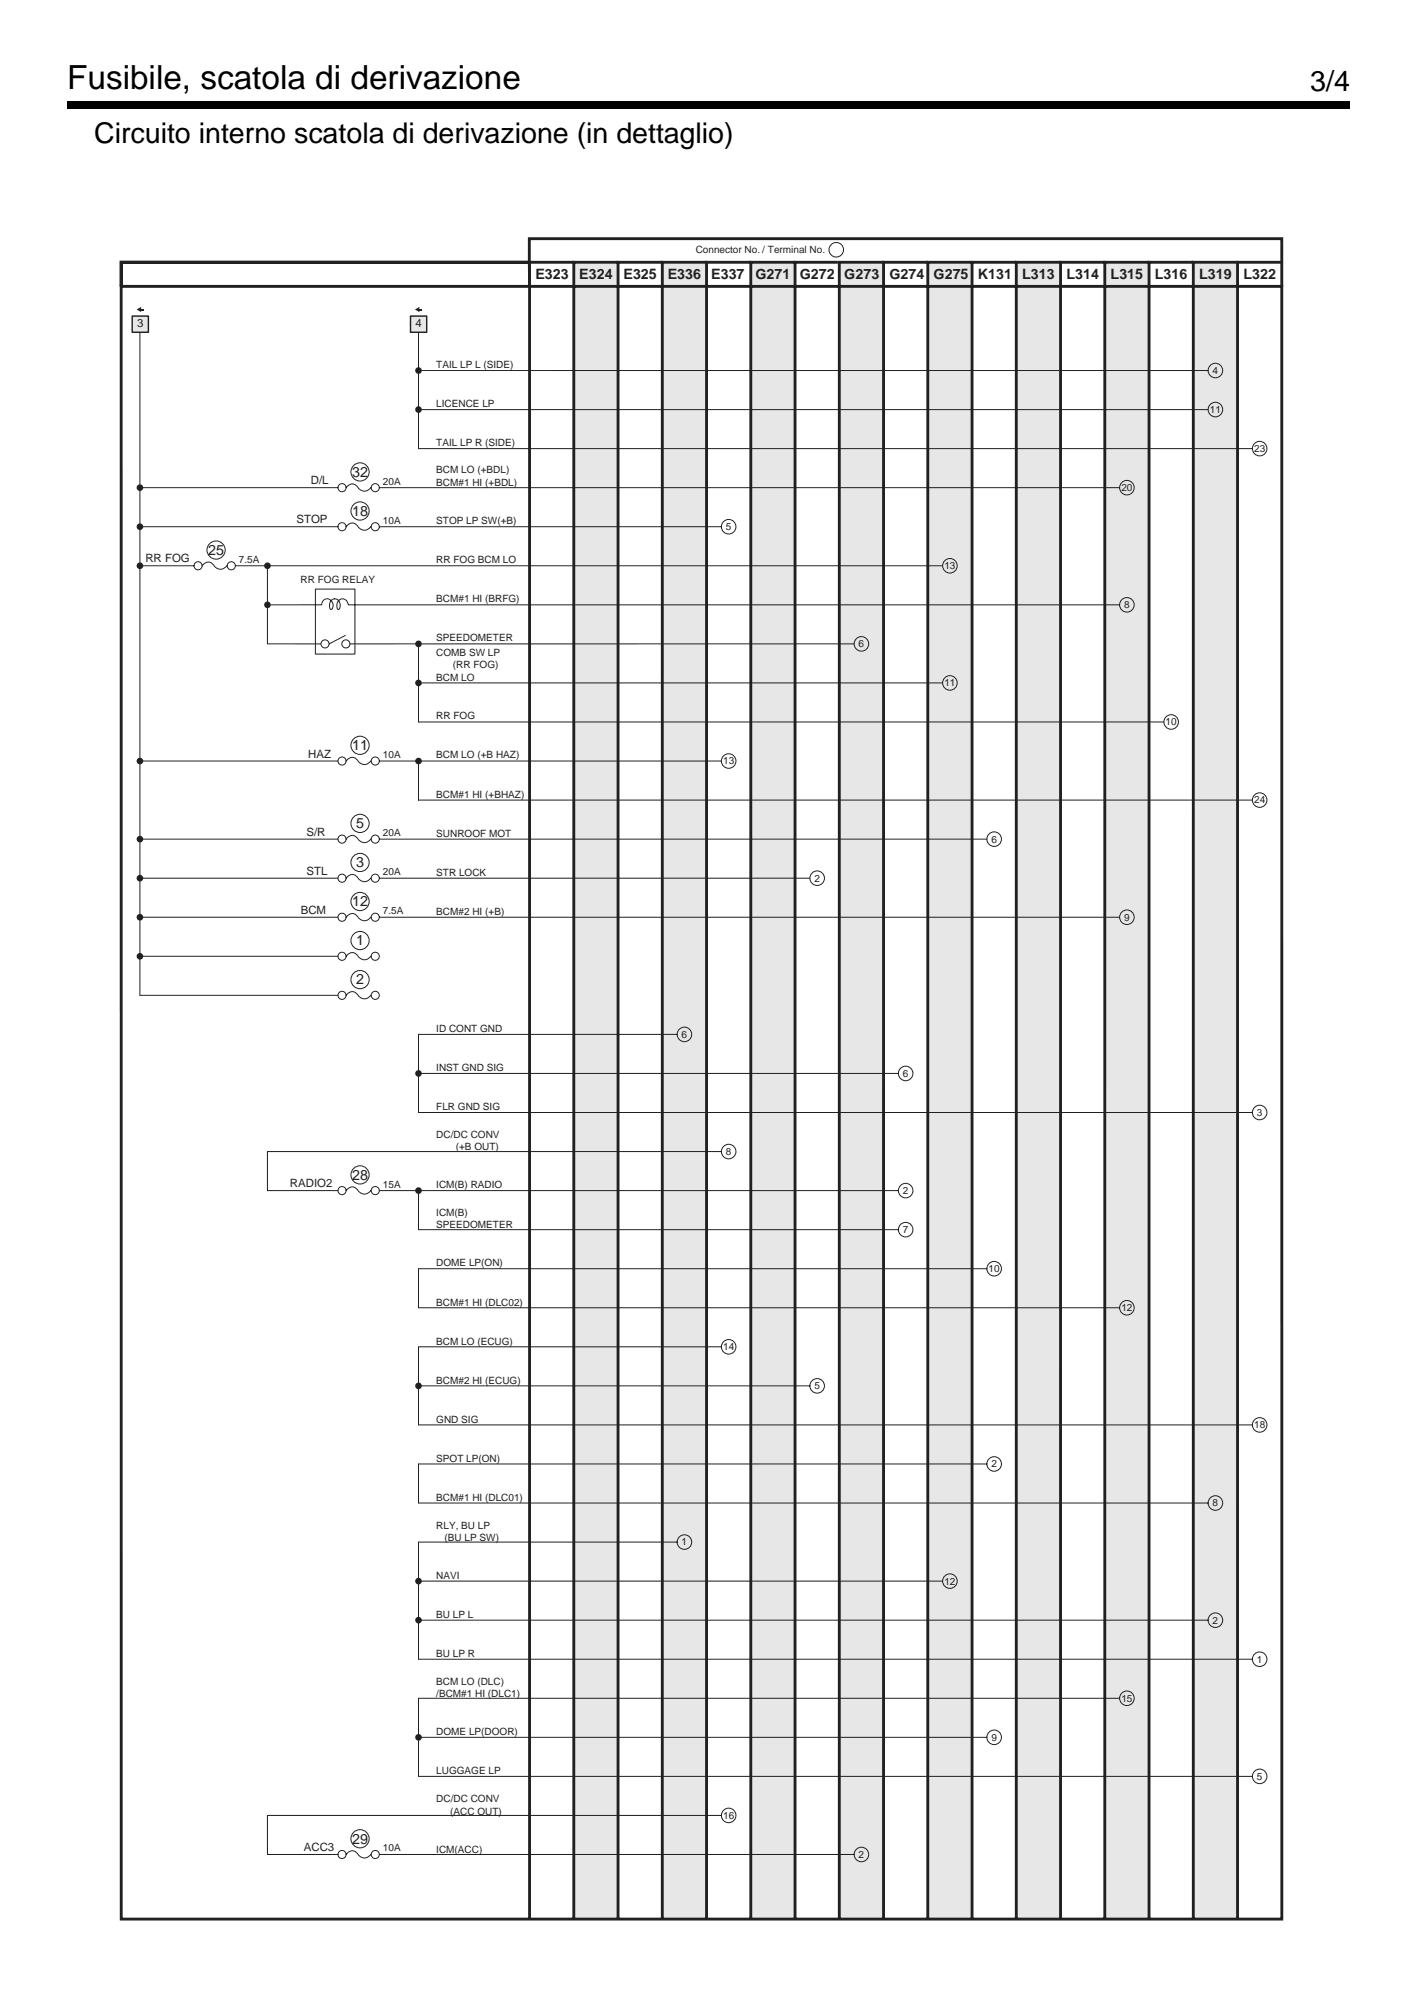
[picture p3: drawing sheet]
<svg xmlns="http://www.w3.org/2000/svg" width="210mm" height="297mm" viewBox="0 0 210 297" stroke-linecap="round" stroke-linejoin="round" font-family="sans-serif">
<path d="M9.9 15h190.1v1.1h-190.1z" fill="#000"/>
<path d="M9.9 35h190.2v260.4h-190.2z" fill="#fff"/>
<g fill="#e6e7e9">
<path d="M85 38.9h6.6v245.4h-6.6z"/>
<path d="M98.1 38.9h6.6v245.4h-6.6z"/>
<path d="M111.2 38.9h6.6v245.4h-6.6z"/>
<path d="M124.3 38.9h6.6v245.4h-6.6z"/>
<path d="M137.4 38.9h6.6v245.4h-6.6z"/>
<path d="M150.5 38.9h6.6v245.4h-6.6z"/>
<path d="M163.7 38.9h6.5v245.4h-6.5z"/>
<path d="M176.8 38.9h6.5v245.4h-6.5z"/>
</g>
<g fill="none" stroke="#231f20" stroke-width=".42">
<path d="M85 38.9h-6.6v245.4M91.6 38.9h-6.6v245.4M98.1 38.9h-6.5v245.4M104.7 38.9h-6.6v245.4M111.2 38.9h-6.5v245.4M117.8 38.9h-6.6v245.4M124.1 38.9h-6.3v245.4M130.9 38.9h-6.6v245.5M137.4 38.9h-6.5v245.4M144 38.9h-6.6v245.4M150.5 38.9h-6.5v245.4M157.1 38.9h-6.6v245.4"/>
<path d="M163.7 38.9h-6.6v245.4M170.2 38.9h-6.5v245.4M176.8 38.9h-6.6v245.4M183.3 38.9h-6.5v245.4M189.9 38.9h-6.6v245.4M18 42.4h171.9v241.9h-171.9zM78.4 42.4v-3.5h-60.4v3.5v-3.5h60.4v-3.5h111.5v7"/>
</g>
<circle cx="123.9" cy="37" r="1.08" fill="none" stroke="#231f20" stroke-width=".15"/>
<g fill="#231f20">
<circle cx="62" cy="54.9" r=".49"/>
<circle cx="62" cy="60.7" r=".49"/>
<circle cx="62" cy="95.4" r=".49"/>
<circle cx="62" cy="101.2" r=".49"/>
</g>
<g fill="none" stroke="#231f20" stroke-width=".15">
<path d="M20.7 72.2h29.4M20.7 78h29.4M51.3 72.2a1.12 1.12 0 0 1 1.4-.4l.5 .6a1.11 1.11 0 0 0 1.7-.2M51.3 78a1.12 1.12 0 0 1 1.4-.4l.5 .6a1.11 1.11 0 0 0 1.7-.2M56.2 72.2h109.7M56.2 78h50.7M46.7 87.3h5.9v9.6h-5.9zM49.6 88.7a.94 .94 0 0 1 .7 .6 .94 .94 0 0 1-.2 1 .96 .96 0 0 1 .6-1.6 .96 .96 0 0 1 .9 .9h1M49.6 88.7a.96 .96 0 0 0-.5 1.6 .88 .88 0 0 0 0-1.3 .88 .88 0 0 0-1.3 0l-.1 .6h-1M51.2 94.1l-2.4 1.3M51.3 112.7a1.12 1.12 0 0 1 1.4-.4l.5 .6a1.11 1.11 0 0 0 1.7-.2M56.2 112.7h50.7"/>
<path d="M51.3 124.3a1.12 1.12 0 0 1 1.4-.4l.5 .6a1.11 1.11 0 0 0 1.7-.2M51.3 130.1a1.12 1.12 0 0 1 1.4-.4l.5 .6a1.11 1.11 0 0 0 1.7-.2M56.2 124.3h90M56.2 130.1h63.8"/>
<circle cx="180" cy="54.9" r="1.08"/>
<circle cx="50.7" cy="78" r=".6"/>
<circle cx="50.7" cy="72.2" r=".6"/>
<circle cx="55.6" cy="78" r=".6"/>
<circle cx="55.6" cy="72.2" r=".6"/>
<circle cx="107.9" cy="78" r="1.08"/>
<circle cx="166.9" cy="72.2" r="1.08"/>
<circle cx="180" cy="60.7" r="1.08"/>
<circle cx="186.6" cy="66.5" r="1.08"/>
<circle cx="48.1" cy="95.4" r=".6"/>
<circle cx="51.2" cy="95.4" r=".6"/>
<circle cx="50.7" cy="112.7" r=".6"/>
<circle cx="55.6" cy="112.7" r=".6"/>
<circle cx="50.7" cy="124.3" r=".6"/>
<circle cx="50.7" cy="130.1" r=".6"/>
<circle cx="55.6" cy="124.3" r=".6"/>
<circle cx="55.6" cy="130.1" r=".6"/>
</g>
<g fill="#231f20">
<circle cx="20.7" cy="72.2" r=".49"/>
<circle cx="20.7" cy="78" r=".49"/>
</g>
<g fill="none" stroke="#231f20" stroke-width=".15">
<path d="M20.7 83.8h8M29.9 83.8a1.12 1.12 0 0 1 1.4-.4l.6 .6a1.11 1.11 0 0 0 1.7-.2M52.6 89.6h113.3M62 153.2h38.3M62 159h71.1M39.6 170.6h67.3M56.2 176.4h76.9M62 164.8h123.5M62 199.5h44.9M62 188h84.2M62 193.7h103.9M62 182.2h71.1"/>
<path d="M62 216.9h84.2M62 205.3h58M62 211.1h123.5M62 228.5h38.3M62 234.2h77.6M62 222.7h117M62 240h117M62 251.6h103.9M62 257.4h84.2M62 245.8h123.5M62 263.2h123.5"/>
<circle cx="29.3" cy="83.8" r=".6"/>
<circle cx="34.3" cy="83.8" r=".6"/>
<circle cx="127.6" cy="95.4" r="1.08"/>
<circle cx="140.7" cy="83.8" r="1.08"/>
<circle cx="166.9" cy="89.6" r="1.08"/>
<circle cx="107.9" cy="112.7" r="1.08"/>
<circle cx="140.7" cy="101.2" r="1.08"/>
<circle cx="173.5" cy="107" r="1.08"/>
<circle cx="186.6" cy="118.5" r="1.08"/>
<circle cx="121" cy="130.1" r="1.08"/>
<circle cx="147.3" cy="124.3" r="1.08"/>
<circle cx="166.9" cy="135.9" r="1.08"/>
<circle cx="101.4" cy="153.2" r="1.08"/>
<circle cx="134.2" cy="159" r="1.08"/>
<circle cx="107.9" cy="170.6" r="1.08"/>
<circle cx="134.2" cy="176.4" r="1.08"/>
<circle cx="186.6" cy="164.8" r="1.08"/>
<circle cx="107.9" cy="199.5" r="1.08"/>
<circle cx="134.2" cy="182.2" r="1.08"/>
<circle cx="147.3" cy="188" r="1.08"/>
<circle cx="166.9" cy="193.7" r="1.08"/>
<circle cx="121" cy="205.3" r="1.08"/>
<circle cx="147.3" cy="216.9" r="1.08"/>
<circle cx="186.6" cy="211.1" r="1.08"/>
<circle cx="101.4" cy="228.5" r="1.08"/>
<circle cx="140.7" cy="234.2" r="1.08"/>
<circle cx="180" cy="222.7" r="1.08"/>
<circle cx="147.3" cy="257.4" r="1.08"/>
<circle cx="166.9" cy="251.6" r="1.08"/>
<circle cx="180" cy="240" r="1.08"/>
<circle cx="186.6" cy="245.8" r="1.08"/>
<circle cx="186.6" cy="263.2" r="1.08"/>
</g>
<g fill="#231f20">
<circle cx="20.7" cy="83.8" r=".49"/>
<circle cx="20.7" cy="112.7" r=".49"/>
<circle cx="20.7" cy="124.3" r=".49"/>
</g>
<g fill="none" stroke="#231f20" stroke-width=".15">
<path d="M51.3 135.9a1.12 1.12 0 0 1 1.4-.4l.5 .6a1.11 1.11 0 0 0 1.7-.2M56.2 135.9h109.7M51.3 141.7a1.12 1.12 0 0 1 1.4-.4l.5 .5a1.11 1.11 0 0 0 1.7-.1M51.3 147.5a1.12 1.12 0 0 1 1.4-.4l.5 .5a1.11 1.11 0 0 0 1.7-.1M51.3 176.4a1.12 1.12 0 0 1 1.4-.4l.5 .6a1.11 1.11 0 0 0 1.7-.2"/>
<circle cx="50.7" cy="135.9" r=".6"/>
<circle cx="55.6" cy="135.9" r=".6"/>
<circle cx="50.7" cy="141.7" r=".6"/>
<circle cx="50.7" cy="147.5" r=".6"/>
<circle cx="55.6" cy="141.7" r=".6"/>
<circle cx="55.6" cy="147.5" r=".6"/>
<circle cx="50.7" cy="176.4" r=".6"/>
<circle cx="55.6" cy="176.4" r=".6"/>
</g>
<g fill="#231f20">
<circle cx="20.7" cy="130.1" r=".49"/>
<circle cx="20.7" cy="135.9" r=".49"/>
<circle cx="20.7" cy="141.7" r=".49"/>
</g>
<path d="M20.7 49.2v98.3" fill="none" stroke="#231f20" stroke-width=".15"/>
<g fill="#231f20">
<circle cx="39.6" cy="83.8" r=".49"/>
<circle cx="39.6" cy="89.6" r=".49"/>
</g>
<path d="M39.6 90.1v5.3M62 95.9v11.1" fill="none" stroke="#231f20" stroke-width=".15"/>
<g fill="#231f20">
<circle cx="62" cy="159" r=".49"/>
<circle cx="62" cy="176.4" r=".49"/>
<circle cx="62" cy="205.3" r=".49"/>
</g>
<path d="M62 153.2v11.6" fill="none" stroke="#231f20" stroke-width=".15"/>
<circle cx="62" cy="112.7" r=".49" fill="#231f20"/>
<g fill="none" stroke="#231f20" stroke-width=".15">
<path d="M62 49.2v17.3M39.6 84.3v5.3M62 113.2v5.3h123.5M39.6 170.6v5.8h10.5M62 176.9v5.3M62 188v5.7M62 199.5v11.6M51.3 274.7a1.12 1.12 0 0 1 1.4-.4l.5 .6a1.11 1.11 0 0 0 1.7-.2M56.2 274.7h70.3M106.9 269h-67.3v5.7h10.5"/>
<circle cx="50.7" cy="274.7" r=".6"/>
<circle cx="55.6" cy="274.7" r=".6"/>
<circle cx="107.9" cy="269" r="1.08"/>
<circle cx="127.6" cy="274.7" r="1.08"/>
</g>
<circle cx="62" cy="257.4" r=".49" fill="#231f20"/>
<path d="M62 251.6v11.6" fill="none" stroke="#231f20" stroke-width=".15"/>
<circle cx="62" cy="234.2" r=".49" fill="#231f20"/>
<path d="M62 228.5v17.3" fill="none" stroke="#231f20" stroke-width=".15"/>
<circle cx="62" cy="240" r=".49" fill="#231f20"/>
<path d="M62 216.9v5.8" fill="none" stroke="#231f20" stroke-width=".15"/>
<g fill="#231f20">
<path d="M20.2 45.9l.7-.4v.7z"/>
<path d="M20.7 45.8h.6v.2h-.6z"/>
</g>
<path d="M19.6 46.8h2.4v2.4h-2.4z" fill="#e7e8e9"/>
<path d="M19.6 46.8h2.4v2.4h-2.4z" fill="none" stroke="#231f20" stroke-width=".21"/>
<g fill="#231f20">
<path d="M61.5 45.9l.6-.4v.7z"/>
<path d="M61.9 45.8h.6v.2h-.6z"/>
</g>
<path d="M60.8 46.8h2.4v2.4h-2.4z" fill="#e7e8e9"/>
<path d="M60.8 46.8h2.4v2.4h-2.4z" fill="none" stroke="#231f20" stroke-width=".21"/>
<g fill="none" stroke="#231f20" stroke-width=".15">
<path d="M179 54.9h-116.5M62 66.5h123.5M179 60.7h-116.5M34.9 83.8h104.7M39.6 95.4h7.9M46.7 89.6h-6.6M62 95.4h-10.2M126.5 95.4h-64M21.2 112.7h28.9M62.5 101.2h77.1M172.4 107h-110.4M20.7 130.1h29.4"/>
<path d="M20.7 135.9h29.4M21.2 124.3h28.9M20.7 141.7h29.4M20.7 147.5h29.4"/>
<circle cx="53.3" cy="75.7" r="1.35"/>
<circle cx="53.3" cy="69.9" r="1.35"/>
<circle cx="32" cy="81.5" r="1.35"/>
<circle cx="53.3" cy="110.4" r="1.35"/>
<circle cx="53.3" cy="127.8" r="1.35"/>
<circle cx="53.3" cy="139.3" r="1.35"/>
<circle cx="53.3" cy="133.6" r="1.35"/>
<circle cx="53.3" cy="122" r="1.35"/>
<circle cx="53.3" cy="145.1" r="1.35"/>
<circle cx="53.3" cy="174.1" r="1.35"/>
<circle cx="53.3" cy="272.4" r="1.35"/>
</g>
<text font-size="4.9" x="9.9" y="13.2">Fusibile, scatola di derivazione</text>
<g font-size="4.2">
<text x="194.1" y="13.4">3/4</text>
<text x="13.9" y="21.2">Circuito interno scatola di derivazione (in dettaglio)</text>
</g>
<g font-size="2.1" fill="#231f20">
<text x="79.3" y="41.3">E323</text>
<text x="85.8" y="41.3">E324</text>
<text x="92.4" y="41.3">E325</text>
<text x="98.9" y="41.3">E336</text>
<text x="105.4" y="41.3">E337</text>
<text x="111.9" y="41.3">G271</text>
<text x="118.5" y="41.3">G272</text>
<text x="125.1" y="41.3">G273</text>
<text x="131.7" y="41.3">G274 G275 K131</text>
<text x="151.4" y="41.3">L313</text>
<text x="158" y="41.3">L314</text>
<text x="164.5" y="41.3">L315</text>
<text x="171.1" y="41.3">L316</text>
<text x="177.6" y="41.3">L319</text>
<text x="184.2" y="41.3">L322</text>
<text x="52.2" y="70.6">32</text>
<text x="52.2" y="76.4">18</text>
<text x="30.8" y="82.2">25</text>
<text x="52.2" y="111.1">11</text>
<text x="52.7" y="122.7">5</text>
<text x="52.7" y="128.5">3</text>
<text x="52.2" y="134.3">12</text>
<text x="52.7" y="140.1">1</text>
<text x="52.7" y="145.8">2</text>
<text x="52.2" y="174.8">28</text>
<text x="52.2" y="273.1">29</text>
</g>
<g font-size="1.7" fill="#231f20">
<text x="20.3" y="48.5">3</text>
<text x="61.5" y="48.5">4</text>
<text x="46" y="71.7">D/L</text>
<text x="43.9" y="77.5">STOP</text>
<text x="21.5" y="83.3">RR FOG</text>
<text x="45.7" y="112.2">HAZ</text>
<text x="45.4" y="123.8">S/R</text>
<text x="45.4" y="129.6">STL</text>
<text x="44.6" y="135.4">BCM</text>
<text x="42.9" y="175.9">RADIO2</text>
<text x="45" y="274.2">ACC3</text>
</g>
<g font-size="1.5" fill="#231f20">
<text x="103.1" y="37.4">Connector No. / Terminal No.</text>
<text x="64.6" y="54.5">TAIL LP L (SIDE)</text>
<text x="179.6" y="55.4">4</text>
<text x="64.6" y="60.3">LICENCE LP</text>
<text x="179.2" y="61.2">11</text>
<text x="56.7" y="71.8">20A</text>
<text x="64.6" y="66.1">TAIL LP R (SIDE)</text>
<text x="64.6" y="70.1">BCM LO (+BDL)</text>
<text x="64.6" y="72">BCM#1 HI (+BDL)</text>
<text x="185.8" y="67">23</text>
<text x="56.7" y="77.6">10A</text>
<text x="64.6" y="77.6">STOP LP SW(+B)</text>
<text x="166.1" y="72.7">20</text>
<text x="35.4" y="83.4">7.5A</text>
<text x="64.6" y="83.4">RR FOG BCM LO</text>
<text x="107.5" y="78.5">5</text>
<text x="44.5" y="86.3">RR FOG RELAY</text>
<text x="64.6" y="89.2">BCM#1 HI (BRFG)</text>
<text x="139.9" y="84.3">13</text>
<text x="64.6" y="95">SPEEDOMETER</text>
<text x="127.2" y="95.9">6</text>
<text x="166.5" y="90.1">8</text>
<text x="64.6" y="97.2">COMB SW LP</text>
<text x="64.6" y="100.9">BCM LO</text>
<text x="67.1" y="99">(RR FOG)</text>
<text x="139.9" y="101.7">11</text>
<text x="64.6" y="106.6">RR FOG</text>
<text x="172.7" y="107.5">10</text>
<text x="56.7" y="112.3">10A</text>
<text x="64.6" y="112.4">BCM LO (+B HAZ)</text>
<text x="107.1" y="113.2">13</text>
<text x="64.6" y="118.2">BCM#1 HI (+BHAZ)</text>
<text x="185.8" y="119">24</text>
<text x="56.7" y="123.9">20A</text>
<text x="64.6" y="123.9">SUNROOF MOT</text>
<text x="146.9" y="124.8">6</text>
<text x="56.7" y="129.7">20A</text>
<text x="64.6" y="129.7">STR LOCK</text>
<text x="120.6" y="130.6">2</text>
<text x="56.7" y="135.4">7.5A</text>
<text x="64.6" y="135.5">BCM#2 HI (+B)</text>
<text x="166.5" y="136.4">9</text>
<text x="64.6" y="152.9">ID CONT GND</text>
<text x="101" y="153.7">6</text>
<text x="64.6" y="158.7">INST GND SIG</text>
<text x="133.7" y="159.5">6</text>
<text x="64.6" y="164.5">FLR GND SIG</text>
<text x="186.2" y="165.3">3</text>
<text x="64.6" y="168.6">DC/DC CONV</text>
<text x="67.5" y="170.4">(+B OUT)</text>
<text x="107.5" y="171.1">8</text>
<text x="56.7" y="175.9">15A</text>
<text x="64.6" y="176">ICM(B) RADIO</text>
<text x="133.7" y="176.9">2</text>
<text x="64.6" y="180.1">ICM(B)</text>
<text x="64.6" y="182">SPEEDOMETER</text>
<text x="133.7" y="182.7">7</text>
<text x="64.6" y="187.6">DOME LP(ON)</text>
<text x="146.4" y="188.5">10</text>
<text x="64.6" y="193.4">BCM#1 HI (DLC02)</text>
<text x="166.1" y="194.2">12</text>
<text x="64.6" y="199.2">BCM LO (ECUG)</text>
<text x="107.1" y="200">14</text>
<text x="64.6" y="205">BCM#2 HI (ECUG)</text>
<text x="120.6" y="205.8">5</text>
<text x="64.6" y="210.8">GND SIG</text>
<text x="185.8" y="211.6">18</text>
<text x="64.6" y="216.6">SPOT LP(ON)</text>
<text x="146.9" y="217.4">2</text>
<text x="64.6" y="222.4">BCM#1 HI (DLC01)</text>
<text x="64.6" y="226.5">RLY, BU LP</text>
<text x="179.6" y="223.2">8</text>
<text x="64.6" y="233.9">NAVI</text>
<text x="65.9" y="228.3">(BU LP SW)</text>
<text x="101" y="229">1</text>
<text x="64.6" y="239.7">BU LP L</text>
<text x="139.9" y="234.7">12</text>
<text x="64.6" y="245.5">BU LP R</text>
<text x="179.6" y="240.5">2</text>
<text x="64.6" y="249.6">BCM LO (DLC)</text>
<text x="64.6" y="251.5">/BCM#1 HI (DLC1)</text>
<text x="186.2" y="246.3">1</text>
<text x="64.6" y="257.1">DOME LP(DOOR)</text>
<text x="146.9" y="257.9">9</text>
<text x="166.1" y="252.1">15</text>
<text x="64.6" y="262.9">LUGGAGE LP</text>
<text x="186.2" y="263.7">5</text>
<text x="64.6" y="267">DC/DC CONV</text>
<text x="66.7" y="268.8">(ACC OUT)</text>
<text x="107.1" y="269.5">16</text>
<text x="56.7" y="274.3">10A</text>
<text x="64.6" y="274.5">ICM(ACC)</text>
<text x="127.2" y="275.2">2</text>
</g>
</svg>
